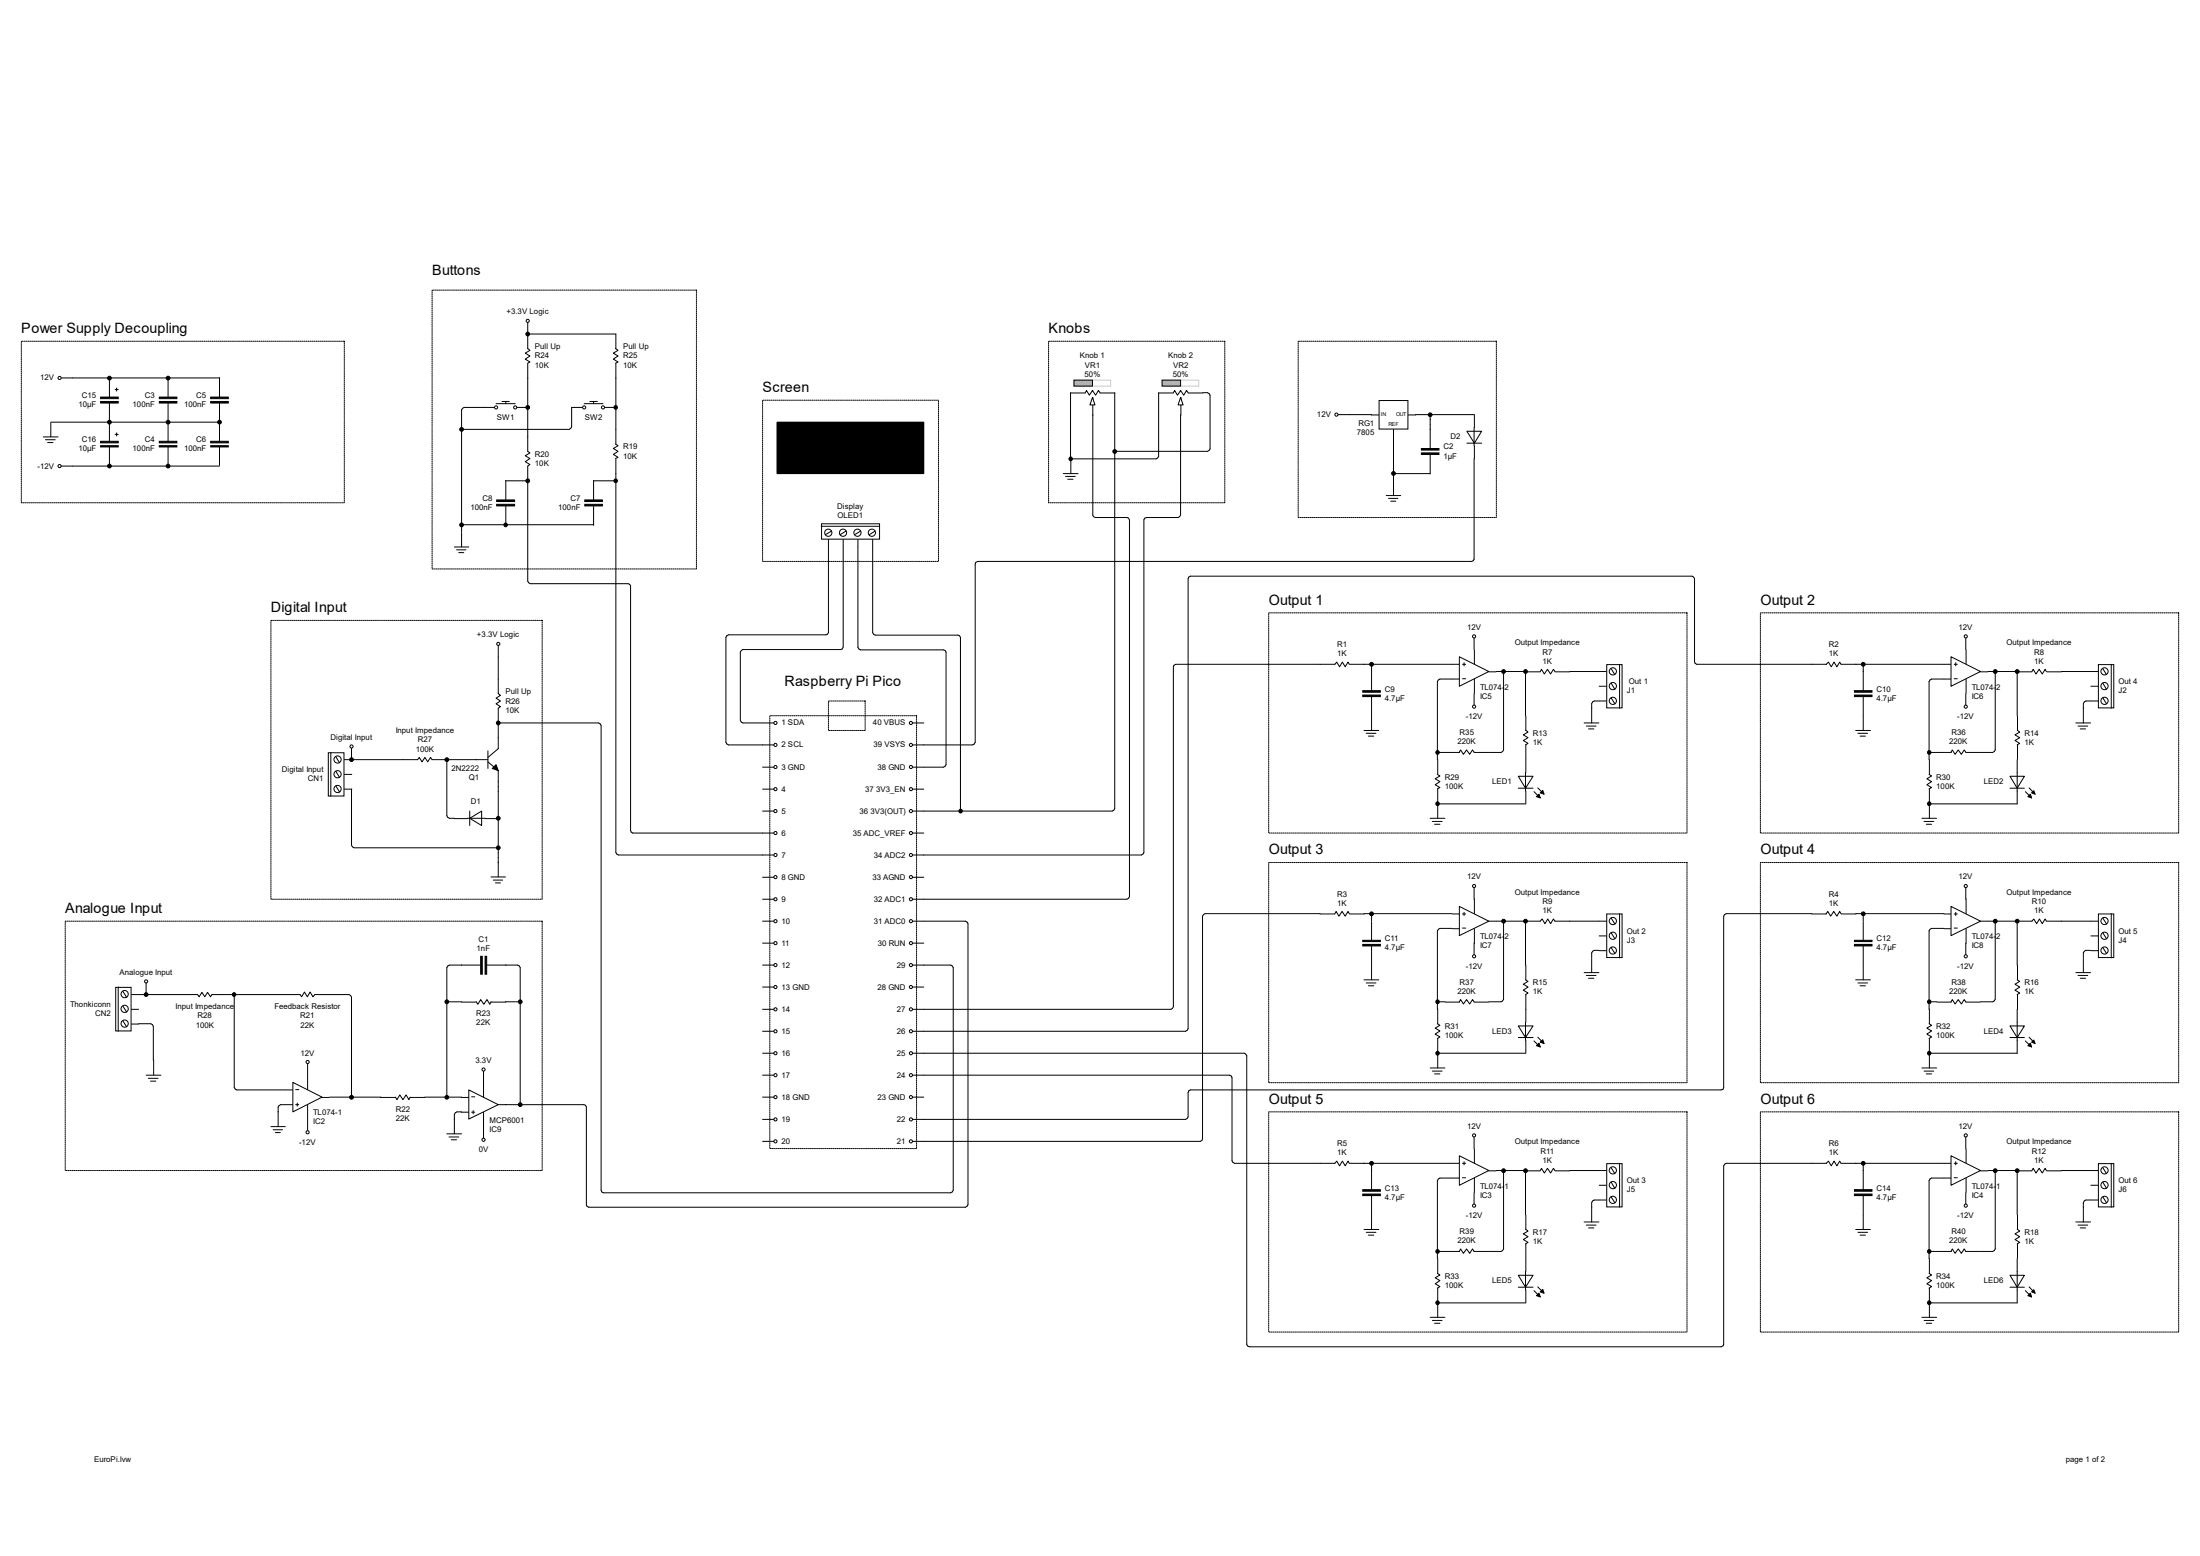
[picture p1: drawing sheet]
<svg xmlns="http://www.w3.org/2000/svg" width="297mm" height="210mm" viewBox="0 0 297 210" stroke-linecap="round" stroke-linejoin="round" font-family="sans-serif">
<g fill="none" stroke="#000" stroke-width=".14">
<path d="M58.3 39.2h35.7v37.6h-35.7zM2.9 46.1h43.6v21.8h-43.6zM103 54h23.7v21.8h-23.7zM141.6 46.1h23.8v21.8h-23.8zM175.3 46.1h26.7v23.7h-26.7zM36.6 83.7h36.6v37.7h-36.6zM67.3 99.6v1.4l-1.4 1.2M103.9 96.6h19.8v58.4h-19.8zM171.3 82.7h56.5v29.7h-56.5zM237.7 82.7h56.4v29.7h-56.4zM54.4 102.5h2l.2-.3 .4 .6 .4-.6 .3 .6 .4-.6 .2 .3h2M64.3 102.5h1.6"/>
<path d="M65.9 102.8l1.4 1.2v1.5M171.3 116.4h56.5v29.7h-56.5zM237.7 116.4h56.4v29.7h-56.4zM8.8 124.3h64.4v33.7h-64.4zM171.3 150.1h56.5v29.7h-56.5zM237.7 150.1h56.4v29.7h-56.4z"/>
</g>
<g fill="#000" stroke="#000" stroke-width=".14">
<path d="M67 103.2l.3 .8-.8-.3z"/>
<path d="M65.9 101.3v2.4z" fill-rule="evenodd"/>
</g>
<path d="M63.4 110.4l1.6-.9v1.9z" fill="#fff" stroke="#000" stroke-width=".14"/>
<g fill="none" stroke="#000" stroke-width=".14">
<path d="M67.3 93.6l.3 .3-.6 .3 .6 .4-.6 .4 .6 .4-.3 .2v1.9M67.3 87.1v1.6M67.3 91.7v1.9M46.5 106.5h1M46.5 104.5h1M46.5 102.5h1M61.3 110.5h1.8M63.4 109.5v1.9M65.5 110.5h1.8M66.3 118.4h1.9M66.6 118.8h1.3M66.9 119.2h.7"/>
<path d="M67.3 116.3v2.1"/>
</g>
<path d="M44.3 101.6h2.1v5.8h-2.1z" fill-rule="evenodd" fill="#fff" stroke="#000" stroke-width=".14"/>
<path d="M44.7 101.6v5.9" fill="none" stroke="#000" stroke-width=".14"/>
<circle cx="45.6" cy="106.5" r=".49" fill="#fff" stroke="#000" stroke-width=".14"/>
<path d="M45.3 106.1l.5 .8" fill="none" stroke="#000" stroke-width=".14"/>
<circle cx="45.6" cy="104.5" r=".49" fill="#fff" stroke="#000" stroke-width=".14"/>
<path d="M45.3 104.1l.5 .8" fill="none" stroke="#000" stroke-width=".14"/>
<circle cx="45.6" cy="102.5" r=".49" fill="#fff" stroke="#000" stroke-width=".14"/>
<g fill="none" stroke="#000" stroke-width=".14">
<path d="M103 97.6h1.6M123.1 97.6h1.6M45.3 102.2l.5 .8M103 100.5h1.6M103 103.5h1.6M103 106.5h1.6M103 109.5h1.6M103 112.4h1.6M103 115.4h1.6M103 118.4h1.6M123.1 100.5h1.6M123.1 103.5h1.6"/>
<path d="M123.1 106.5h1.6M123.1 109.5h1.6M123.1 112.4h1.6M123.1 115.4h1.6M123.1 118.4h1.6M17.7 136.2h1M17.7 138.2h1M17.7 134.2h1M103 121.4h1.6M103 124.3h1.6M103 127.3h1.6M103 130.3h1.6"/>
<path d="M103 133.2h1.6M103 136.2h1.6M103 139.2h1.6M123.1 121.4h1.6M123.1 124.3h1.6M123.1 127.3h1.6M123.1 130.3h1.6M123.1 133.2h1.6M123.1 136.2h1.6M123.1 139.2h1.6M103 142.2h1.6M103 145.1h1.6"/>
<path d="M103 148.1h1.6M103 151.1h1.6M103 154.1h1.6M123.1 142.2h1.6M123.1 145.1h1.6M123.1 148.1h1.6M123.1 151.1h1.6M123.1 154.1h1.6"/>
</g>
<path d="M15.6 133.3h2.1v5.8h-2.1z" fill-rule="evenodd" fill="#fff" stroke="#000" stroke-width=".14"/>
<path d="M16 133.2v6" fill="none" stroke="#000" stroke-width=".14"/>
<circle cx="16.8" cy="138.2" r=".49" fill="#fff" stroke="#000" stroke-width=".14"/>
<path d="M16.6 137.8l.5 .8" fill="none" stroke="#000" stroke-width=".14"/>
<circle cx="16.8" cy="136.2" r=".49" fill="#fff" stroke="#000" stroke-width=".14"/>
<path d="M16.6 135.8l.5 .8" fill="none" stroke="#000" stroke-width=".14"/>
<circle cx="16.8" cy="134.2" r=".49" fill="#fff" stroke="#000" stroke-width=".14"/>
<path d="M16.6 133.8l.5 .8M24.7 134.2h2l.2 .3 .4-.6 .3 .6 .4-.6 .4 .6 .2-.3h2M19.7 145.1h2M20 145.5h1.3M20.3 145.9h.7M20.7 143.1v2M38.6 147.1h.9M38.6 149.1h.9M41.5 145.2v2M41.5 149.1v1.9M43.5 148.1h.9" fill="none" stroke="#000" stroke-width=".14"/>
<path d="M39.5 146.1l4 2-4 2z" fill="#fff" stroke="#000" stroke-width=".14"/>
<path d="M38.5 134.2h2l.2 .3 .4-.6 .4 .6 .4-.6 .3 .6 .3-.3h2M41.5 143.5v1.6M41.5 151.1v1.6M51.4 148.1h2M53.4 148.1l.2 .3 .4-.6 .4 .6 .4-.6 .4 .6 .2-.3M55.4 148.1h2M62.3 148.1h1M62.3 150.1h1M65.3 146.1v2M65.3 150.1v2M67.3 149.1h1" fill="none" stroke="#000" stroke-width=".14"/>
<path d="M63.3 147.1l4 2-4 1.9z" fill="#fff" stroke="#000" stroke-width=".14"/>
<g fill="none" stroke="#000" stroke-width=".14">
<path d="M262.5 91.7h.9M262.5 89.7h.9M265.4 87.7v2M265.4 91.7v1.9M267.4 90.7h1M260.4 104.5l.4 .2-.7 .4 .7 .4-.7 .4 .7 .4-.4 .2M260.5 102.5v2M260.5 106.5v2M261.5 101.6h1.9M263.4 101.5l.2-.3 .3 .6 .5-.6 .4 .6 .4-.6 .2 .3M265.4 101.6h1.9M62.3 130.3h2.6"/>
<path d="M62.3 135.3h2M64.3 135.2l.2 .4 .4-.7 .4 .7 .4-.7 .4 .7 .2-.4M65.7 130.3h2.6M66.3 135.3h2M36.6 152.1h1.9M36.9 152.5h1.2M37.2 152.9h.6M37.5 150v2.1M60.3 153h2M60.6 153.5h1.3M60.9 153.8h.7M61.3 151v2"/>
<path d="M65.3 144.5v1.6M65.3 152.1v1.6"/>
</g>
<g fill="#000" stroke="#000" stroke-width=".14">
<path d="M64.9 129.1h.2v2.4h-.2z" fill-rule="evenodd"/>
<path d="M65.5 129.1h.2v2.4h-.2z" fill-rule="evenodd"/>
</g>
<path d="M263.4 88.6l4 2-4 2z" fill="#fff" stroke="#000" stroke-width=".14"/>
<path d="M265.4 86.1v1.6M265.4 93.6v1.6M282.3 90.6h1M282.3 92.6h1M282.3 94.6h1M259.5 110.4h2M259.8 110.9h1.3M260.1 111.3h.7M260.5 108.4v2" fill="none" stroke="#000" stroke-width=".14"/>
<path d="M283.3 89.7h2.1v5.8h-2.1z" fill-rule="evenodd" fill="#fff" stroke="#000" stroke-width=".14"/>
<path d="M285 89.7v5.9" fill="none" stroke="#000" stroke-width=".14"/>
<circle cx="284.1" cy="90.6" r=".49" fill="#fff" stroke="#000" stroke-width=".14"/>
<path d="M283.9 90.3l.5 .8" fill="none" stroke="#000" stroke-width=".14"/>
<circle cx="284.1" cy="92.6" r=".49" fill="#fff" stroke="#000" stroke-width=".14"/>
<path d="M283.9 92.2l.5 .8" fill="none" stroke="#000" stroke-width=".14"/>
<circle cx="284.1" cy="94.6" r=".49" fill="#fff" stroke="#000" stroke-width=".14"/>
<g fill="none" stroke="#000" stroke-width=".14">
<path d="M272.3 90.7h2M274.3 90.6l.2-.3 .4 .7 .4-.7 .4 .7 .4-.7 .2 .3M276.3 90.7h2M280.2 97.6h2M280.5 98h1.4M280.8 98.4h.8M281.3 95.5v2.1M283.9 94.2l.5 .8M260.4 138.2l.4 .2-.7 .4 .7 .3-.7 .5 .7 .4-.4 .2M260.5 136.2v2M261.5 135.3h1.9M262.5 125.3h.9"/>
<path d="M262.5 123.4h.9M263.4 135.2l.2-.3 .3 .6 .5-.6 .4 .6 .4-.6 .2 .3M265.4 135.3h1.9M265.4 121.3v2.1M265.4 125.3v2M267.4 124.3h1M260.5 140.2v2"/>
</g>
<path d="M263.4 122.3l4 2-4 2z" fill="#fff" stroke="#000" stroke-width=".14"/>
<path d="M265.4 119.8v1.6M265.4 127.3v1.6M282.3 124.3h1M282.3 126.3h1M282.3 128.3h1M259.5 144.1h2M259.8 144.6h1.3M260.1 144.9h.7M260.5 142.1v2" fill="none" stroke="#000" stroke-width=".14"/>
<path d="M283.3 123.4h2.1v5.8h-2.1z" fill-rule="evenodd" fill="#fff" stroke="#000" stroke-width=".14"/>
<path d="M285 123.3v6" fill="none" stroke="#000" stroke-width=".14"/>
<circle cx="284.1" cy="124.3" r=".49" fill="#fff" stroke="#000" stroke-width=".14"/>
<path d="M283.9 123.9l.5 .8" fill="none" stroke="#000" stroke-width=".14"/>
<circle cx="284.1" cy="126.3" r=".49" fill="#fff" stroke="#000" stroke-width=".14"/>
<path d="M283.9 125.9l.5 .8" fill="none" stroke="#000" stroke-width=".14"/>
<circle cx="284.1" cy="128.3" r=".49" fill="#fff" stroke="#000" stroke-width=".14"/>
<g fill="none" stroke="#000" stroke-width=".14">
<path d="M272.3 124.3h2l.3-.3 .4 .7 .3-.7 .4 .7 .4-.7 .2 .3M276.3 124.3h2M280.2 131.3h2M280.5 131.7h1.4M280.8 132h.8M281.3 129.4v1.9M283.9 127.9l.5 .8M262.5 159h.9M262.5 157h.9M265.4 155.1v2M265.4 159v2M267.4 158h1"/>
<path d="M260.4 171.9l.4 .2-.7 .4 .7 .3-.7 .5 .7 .4-.4 .2M260.5 169.9v2M260.5 173.9v2M261.5 168.9h1.9M263.4 168.9l.2-.3 .3 .6 .5-.6 .4 .6 .4-.6 .2 .3h1.9"/>
</g>
<path d="M263.4 156l4 2-4 2z" fill="#fff" stroke="#000" stroke-width=".14"/>
<path d="M265.4 153.4v1.6M282.3 158h1M282.3 160h1M259.5 177.8h2M259.8 178.2h1.3M260.1 178.6h.7M260.5 175.8v2M265.4 161v1.6M282.3 162h1" fill="none" stroke="#000" stroke-width=".14"/>
<path d="M283.3 157.1h2.1v5.8h-2.1z" fill-rule="evenodd" fill="#fff" stroke="#000" stroke-width=".14"/>
<path d="M285 157v5.9" fill="none" stroke="#000" stroke-width=".14"/>
<circle cx="284.1" cy="158" r=".49" fill="#fff" stroke="#000" stroke-width=".14"/>
<path d="M283.9 157.6l.5 .8" fill="none" stroke="#000" stroke-width=".14"/>
<circle cx="284.1" cy="160" r=".49" fill="#fff" stroke="#000" stroke-width=".14"/>
<path d="M283.9 159.6l.5 .8" fill="none" stroke="#000" stroke-width=".14"/>
<circle cx="284.1" cy="161.9" r=".49" fill="#fff" stroke="#000" stroke-width=".14"/>
<g fill="none" stroke="#000" stroke-width=".14">
<path d="M111.8 72.8v1M113.8 72.8v1M115.8 72.8v1M117.8 72.8v1M244.6 89.7h2M246.5 89.7l.3-.3 .4 .6 .4-.6 .4 .6 .4-.6 .1 .3M248.6 89.7h2M250.5 98.6h2M250.8 99h1.3M251.1 99.4h.7M251.5 90.6v2.6M251.5 94v2.6"/>
<path d="M251.5 96.7v1.9M244.6 123.4h2M246.5 123.3l.3-.3 .3 .7 .5-.7 .4 .7 .4-.7 .1 .3M248.6 123.4h2M250.5 132.2h2M250.8 132.7h1.3M251.1 133.1h.7M251.5 124.4v2.5M251.5 127.7v2.5M251.5 130.2v2M244.6 157h2M246.5 157l.3-.3 .4 .7 .4-.7 .4 .7 .4-.7 .1 .3"/>
<path d="M248.6 157h2M251.5 157.9v2.7M272.3 158h2M274.3 158l.2-.3 .4 .6 .4-.6 .4 .6 .4-.6 .2 .3M276.3 158h2M250.5 165.9h2M250.8 166.3h1.3M251.1 166.7h.7M251.5 161.4v2.6M251.5 164v1.9M280.2 164.9h2M280.5 165.4h1.4"/>
<path d="M280.8 165.7h.8M281.3 162.9v2M283.9 161.5l.5 .8"/>
</g>
<g fill="#000" stroke="#000" stroke-width=".14">
<path d="M250.4 93.8h2.3v.2h-2.3z" fill-rule="evenodd"/>
<path d="M250.4 93.2h2.3v.2h-2.3z" fill-rule="evenodd"/>
<path d="M250.4 127.5h2.3v.2h-2.3z" fill-rule="evenodd"/>
<path d="M250.4 126.9h2.3v.2h-2.3z" fill-rule="evenodd"/>
<path d="M250.4 161.2h2.3v.2h-2.3z" fill-rule="evenodd"/>
<path d="M250.4 160.6h2.3v.2h-2.3z" fill-rule="evenodd"/>
</g>
<path d="M110.9 70.7h7.8v2.1h-7.8z" fill-rule="evenodd" fill="#fff" stroke="#000" stroke-width=".14"/>
<path d="M110.9 71h7.8" fill="none" stroke="#000" stroke-width=".14"/>
<circle cx="111.8" cy="71.9" r=".49" fill="#fff" stroke="#000" stroke-width=".14"/>
<path d="M112.3 71.7l-.9 .5" fill="none" stroke="#000" stroke-width=".14"/>
<circle cx="113.8" cy="71.9" r=".49" fill="#fff" stroke="#000" stroke-width=".14"/>
<path d="M114.2 71.7l-.8 .5" fill="none" stroke="#000" stroke-width=".14"/>
<circle cx="115.8" cy="71.9" r=".49" fill="#fff" stroke="#000" stroke-width=".14"/>
<path d="M116.2 71.7l-.8 .5" fill="none" stroke="#000" stroke-width=".14"/>
<circle cx="117.7" cy="71.9" r=".49" fill="#fff" stroke="#000" stroke-width=".14"/>
<g fill="none" stroke="#000" stroke-width=".14">
<path d="M5.8 59h2M6.1 59.4h1.4M6.4 59.7h.8M6.9 57.1v1.9M8.2 51h1.6M14.8 51v2.6M14.8 54.4v2.6M14.8 57.1v2.5M22.7 51v2.6M22.7 54.4v2.6M22.7 57.1v2.5M8.2 62.9h1.6"/>
<path d="M14.8 60.3v2.5M22.7 60.3v2.5M118.2 71.7l-.9 .5M196.1 91.7h1M196.1 89.7h1M199.1 87.7v2M199.1 91.7v1.9M201 90.7h1M194.1 104.5l.3 .2-.6 .4 .6 .4-.6 .4 .6 .4-.3 .2M194.1 102.5v2M194.1 106.5v2M195.1 101.6h2"/>
<path d="M197 101.5l.2-.3 .4 .6 .4-.6 .4 .6 .4-.6 .2 .3M199 101.6h2"/>
</g>
<g fill="#000" stroke="#000" stroke-width=".14">
<path d="M13.6 53.6h2.4v.2h-2.4z" fill-rule="evenodd"/>
<path d="M13.6 54.2h2.4v.2h-2.4z" fill-rule="evenodd"/>
<path d="M13.6 59.6h2.4v.2h-2.4z" fill-rule="evenodd"/>
<path d="M21.5 53.6h2.4v.2h-2.4z" fill-rule="evenodd"/>
<path d="M21.5 54.2h2.4v.2h-2.4z" fill-rule="evenodd"/>
<path d="M21.5 59.6h2.4v.2h-2.4z" fill-rule="evenodd"/>
<path d="M13.6 60.2h2.4v.1h-2.4z" fill-rule="evenodd"/>
<path d="M21.5 60.2h2.4v.1h-2.4z" fill-rule="evenodd"/>
</g>
<path d="M197 88.6l4 2-4 2z" fill="#fff" stroke="#000" stroke-width=".14"/>
<path d="M199 86.1v1.6M199 93.6v1.6M215.9 90.6h1M215.9 92.6h1M215.9 94.6h1M193.1 110.4h2M193.4 110.9h1.3M193.7 111.3h.7M194.1 108.4v2" fill="none" stroke="#000" stroke-width=".14"/>
<path d="M216.9 89.7h2.1v5.8h-2.1z" fill-rule="evenodd" fill="#fff" stroke="#000" stroke-width=".14"/>
<path d="M218.7 89.7v5.9" fill="none" stroke="#000" stroke-width=".14"/>
<circle cx="217.7" cy="90.6" r=".49" fill="#fff" stroke="#000" stroke-width=".14"/>
<path d="M217.5 90.3l.5 .8" fill="none" stroke="#000" stroke-width=".14"/>
<circle cx="217.7" cy="92.6" r=".49" fill="#fff" stroke="#000" stroke-width=".14"/>
<path d="M217.5 92.2l.5 .8" fill="none" stroke="#000" stroke-width=".14"/>
<circle cx="217.7" cy="94.6" r=".49" fill="#fff" stroke="#000" stroke-width=".14"/>
<g fill="none" stroke="#000" stroke-width=".14">
<path d="M178.2 89.7h2l.3-.3 .3 .6 .4-.6 .4 .6 .4-.6 .2 .3M182.2 89.7h2M184.1 98.6h2M184.4 99h1.4M184.7 99.4h.8M185.2 90.6v2.6M185.2 94v2.6M185.2 96.7v1.9M206 90.7h1.9M207.9 90.6l.2-.3 .4 .7 .4-.7 .4 .7 .4-.7 .2 .3M209.9 90.7h2M213.9 97.6h2"/>
<path d="M214.2 98h1.3M214.5 98.4h.7M214.9 95.5v2.1M217.5 94.2l.5 .8M194.1 138.2l.3 .2-.6 .4 .6 .3-.6 .5 .6 .4-.3 .2M194.1 136.2v2M195.1 135.3h2M196.1 125.3h1M196.1 123.4h1M197 135.2l.2-.3 .4 .6 .4-.6 .4 .6 .4-.6 .2 .3M199 135.3h2M199.1 121.3v2.1"/>
<path d="M199.1 125.3v2M201 124.3h1M194.1 140.2v2"/>
</g>
<g fill="#000" stroke="#000" stroke-width=".14">
<path d="M184 93.8h2.4v.2h-2.4z" fill-rule="evenodd"/>
<path d="M184 93.2h2.4v.2h-2.4z" fill-rule="evenodd"/>
</g>
<path d="M197 122.3l4 2-4 2z" fill="#fff" stroke="#000" stroke-width=".14"/>
<path d="M199 119.8v1.6M199 127.3v1.6M215.9 124.3h1M215.9 126.3h1M215.9 128.3h1M193.1 144.1h2M193.4 144.6h1.3M193.7 144.9h.7M194.1 142.1v2" fill="none" stroke="#000" stroke-width=".14"/>
<path d="M216.9 123.4h2.1v5.8h-2.1z" fill-rule="evenodd" fill="#fff" stroke="#000" stroke-width=".14"/>
<path d="M218.7 123.3v6" fill="none" stroke="#000" stroke-width=".14"/>
<circle cx="217.7" cy="124.3" r=".49" fill="#fff" stroke="#000" stroke-width=".14"/>
<path d="M217.5 123.9l.5 .8" fill="none" stroke="#000" stroke-width=".14"/>
<circle cx="217.7" cy="126.3" r=".49" fill="#fff" stroke="#000" stroke-width=".14"/>
<path d="M217.5 125.9l.5 .8" fill="none" stroke="#000" stroke-width=".14"/>
<circle cx="217.7" cy="128.3" r=".49" fill="#fff" stroke="#000" stroke-width=".14"/>
<g fill="none" stroke="#000" stroke-width=".14">
<path d="M178.2 123.4h2M180.2 123.3l.2-.3 .4 .7 .4-.7 .4 .7 .4-.7 .2 .3M182.2 123.4h2M184.1 132.2h2M184.4 132.7h1.4M184.7 133.1h.8M185.2 124.4v2.5M185.2 127.7v2.5M185.2 130.2v2M206 124.3h1.9l.3-.3 .4 .7 .4-.7 .3 .7 .4-.7 .2 .3h2M213.9 131.3h2M214.2 131.7h1.3"/>
<path d="M214.5 132h.7M214.9 129.4v1.9M217.5 127.9l.5 .8M196.1 159h1M196.1 157h1M199.1 155.1v2M199.1 159v2M201 158h1M194.1 171.9l.3 .2-.6 .4 .6 .3-.6 .5 .6 .4-.3 .2M194.1 169.9v2M194.1 173.9v2M195.1 168.9h2"/>
<path d="M197 168.9l.2-.3 .4 .6 .4-.6 .4 .6 .4-.6 .2 .3h2"/>
</g>
<g fill="#000" stroke="#000" stroke-width=".14">
<path d="M184 127.5h2.4v.2h-2.4z" fill-rule="evenodd"/>
<path d="M184 126.9h2.4v.2h-2.4z" fill-rule="evenodd"/>
</g>
<path d="M197 156l4 2-4 2z" fill="#fff" stroke="#000" stroke-width=".14"/>
<path d="M199 153.4v1.6M215.9 158h1M215.9 160h1M193.1 177.8h2M193.4 178.2h1.3M193.7 178.6h.7M194.1 175.8v2M199 161v1.6M215.9 162h1" fill="none" stroke="#000" stroke-width=".14"/>
<path d="M216.9 157.1h2.1v5.8h-2.1z" fill-rule="evenodd" fill="#fff" stroke="#000" stroke-width=".14"/>
<path d="M218.7 157v5.9" fill="none" stroke="#000" stroke-width=".14"/>
<circle cx="217.7" cy="158" r=".49" fill="#fff" stroke="#000" stroke-width=".14"/>
<path d="M217.5 157.6l.5 .8" fill="none" stroke="#000" stroke-width=".14"/>
<circle cx="217.7" cy="160" r=".49" fill="#fff" stroke="#000" stroke-width=".14"/>
<path d="M217.5 159.6l.5 .8" fill="none" stroke="#000" stroke-width=".14"/>
<circle cx="217.7" cy="161.9" r=".49" fill="#fff" stroke="#000" stroke-width=".14"/>
<g fill="none" stroke="#000" stroke-width=".14">
<path d="M156.4 53h2M158.4 53l.2-.3 .4 .6 .4-.6 .4 .6 .4-.6 .2 .3M159.4 53.6v2.4M160.4 53h2M178.2 157h2l.3-.3 .3 .7 .4-.7 .4 .7 .4-.7 .2 .3M182.2 157h2M185.2 157.9v2.7M206 158h1.9M207.9 158l.2-.3 .4 .6 .4-.6 .4 .6 .4-.6 .2 .3M209.9 158h2M184.1 165.9h2M184.4 166.3h1.4"/>
<path d="M184.7 166.7h.8M185.2 161.4v2.6M185.2 164v1.9M213.9 164.9h2M214.2 165.4h1.3M214.5 165.7h.7M214.9 162.9v2M217.5 161.5l.5 .8"/>
</g>
<g fill="#000" stroke="#000" stroke-width=".14">
<path d="M184 161.2h2.4v.2h-2.4z" fill-rule="evenodd"/>
<path d="M184 160.6h2.4v.2h-2.4z" fill-rule="evenodd"/>
</g>
<path d="M156.9 51.3h4.9v.8h-4.9z" fill-rule="evenodd" fill="#fff" stroke="#ccc" stroke-width=".14"/>
<path d="M156.9 51.3h2.5v.8h-2.5z" fill-rule="evenodd" fill="#b2b2b2" stroke="#000" stroke-width=".14"/>
<path d="M144.5 53h2M146.5 53l.2-.3 .4 .6 .4-.6 .4 .6 .4-.6 .2 .3M147.5 53.6v2.4M148.5 53h2" fill="none" stroke="#000" stroke-width=".14"/>
<path d="M145 51.3h4.9v.8h-4.9z" fill-rule="evenodd" fill="#fff" stroke="#ccc" stroke-width=".14"/>
<path d="M145 51.3h2.5v.8h-2.5z" fill-rule="evenodd" fill="#b2b2b2" stroke="#000" stroke-width=".14"/>
<g fill="none" stroke="#000" stroke-width=".14">
<path d="M65.2 55h1.6M67 54.5h2.6M67.8 54.2h.9M68.3 54.2v.3M69.8 55h1.5M71.2 47l.3 .3-.6 .4 .6 .3-.6 .5 .6 .4-.3 .1M71.2 43.5v3.6M71.2 49.1v2M77.2 55h1.5M78.9 54.5h2.5M79.6 54.2h1M80.1 54.2v.3"/>
<path d="M81.6 55h1.5M83.1 47l.3 .3-.6 .4 .6 .3-.6 .5 .6 .4-.3 .1M83.1 45.1v2M83.1 49.1v2M185.1 56h1M188.1 58v.9M190.1 56h1M61.3 73.8h2M61.6 74.2h1.3M61.9 74.6h.7M62.3 71.9v1.9M143.6 63.9h1.9"/>
<path d="M143.8 64.3h1.4M144.1 64.7h.8M144.6 62v1.9M206 98.6l.3 .2-.6 .4 .6 .4-.6 .3 .6 .4-.3 .2M206 96.6v2M272.3 98.6l.4 .2-.7 .4 .7 .4-.7 .3 .7 .4-.4 .2M272.4 96.6v2M47.5 100.9v1.6M205 104.8h2l-1 1.6zM205 106.4h2M206 100.5v2M206 102.5v1.8"/>
<path d="M206 106.8v1.7M271.4 104.8h1.9l-1 1.6zM271.4 106.4h1.9M272.3 102.5v1.8M272.3 106.8v1.7M272.4 100.5v2M19.7 132.6v1.6M205 138.5h2l-1 1.5zM206 132.2l.3 .3-.6 .3 .6 .4-.6 .4 .6 .4-.3 .2M206 130.3v1.9M206 134.2v3.8M271.4 138.5h1.9l-1 1.5z"/>
<path d="M272.3 132.2l.4 .3-.7 .3 .7 .4-.7 .4 .7 .4-.4 .2M272.3 136.2v1.8M272.4 130.3v1.9M272.4 134.2v2M205 140h2M206 140.4v1.8M271.4 140h1.9M272.3 140.4v1.8M205 172.1h2l-1 1.6zM205 173.7h2M206 165.9l.3 .3-.6 .3 .6 .4-.6 .4 .6 .4-.3 .2M206 164v1.9"/>
<path d="M206 167.9v1.9M206 169.9v1.7M206 174.1v1.8M271.4 172.1h1.9l-1 1.6zM271.4 173.7h1.9M272.3 165.9l.4 .3-.7 .3 .7 .4-.7 .4 .7 .4-.4 .2M272.3 169.9v1.7M272.3 174.1v1.8M272.4 164v1.9M272.4 167.9v1.9"/>
</g>
<path d="M186.2 54.1h3.9v3.8h-3.9z" fill-rule="evenodd" fill="#fff" stroke="#000" stroke-width=".14"/>
<path d="M180.6 56h1.6M187.2 66.9h1.9M187.5 67.3h1.2M187.7 67.6h.7M188.1 65v1.9" fill="none" stroke="#000" stroke-width=".14"/>
<path d="M198 58.2h2l-.9 1.6z" fill="#fff" stroke="#000" stroke-width=".14"/>
<g fill="none" stroke="#000" stroke-width=".14">
<path d="M29.6 51v2.6M29.6 54.4v2.6M29.6 57.1v2.5M71.2 58.9v2l.3 .2-.6 .4 .6 .4-.6 .4 .6 .4-.3 .2v2M83.1 59.9l.3 .3-.6 .3 .6 .4-.6 .4 .6 .4-.3 .2M83.1 58v1.9M193.1 57.9v2.6M198 59.8h2M199.1 56v1.7M29.6 60.3v2.5M68.3 64.9v2.6M68.3 68.3v2.6"/>
<path d="M80.1 64.9v2.6M80.1 68.3v2.6M83.1 61.9v2M193.1 61.3v2.7M199.1 60.2v1.7M63.1 110.4h2.4"/>
</g>
<g fill="#000" stroke="#000" stroke-width=".14">
<path d="M28.4 59.6h2.4v.2h-2.4z" fill-rule="evenodd"/>
<path d="M28.4 53.6h2.4v.2h-2.4z" fill-rule="evenodd"/>
<path d="M28.4 54.2h2.4v.2h-2.4z" fill-rule="evenodd"/>
<path d="M28.4 60.2h2.4v.1h-2.4z" fill-rule="evenodd"/>
<path d="M67.1 67.5h2.4v.2h-2.4z" fill-rule="evenodd"/>
<path d="M67.1 68.1h2.4v.2h-2.4z" fill-rule="evenodd"/>
<path d="M79 67.5h2.3v.2h-2.3z" fill-rule="evenodd"/>
<path d="M79 68.1h2.3v.2h-2.3z" fill-rule="evenodd"/>
<path d="M191.9 61.1h2.4v.2h-2.4z" fill-rule="evenodd"/>
<path d="M191.9 60.5h2.4v.2h-2.4z" fill-rule="evenodd"/>
</g>
<g fill="#fff" stroke="#000" stroke-width=".14">
<circle cx="67.3" cy="86.9" r=".21"/>
<circle cx="104.7" cy="97.6" r=".21"/>
<circle cx="104.7" cy="100.5" r=".21"/>
<circle cx="104.7" cy="103.5" r=".21"/>
<circle cx="104.7" cy="106.5" r=".21"/>
<circle cx="104.7" cy="109.5" r=".21"/>
<circle cx="104.7" cy="112.4" r=".21"/>
<circle cx="104.7" cy="115.4" r=".21"/>
<circle cx="104.7" cy="118.4" r=".21"/>
<circle cx="104.7" cy="121.4" r=".21"/>
<circle cx="104.7" cy="124.3" r=".21"/>
<circle cx="104.7" cy="127.3" r=".21"/>
<circle cx="104.7" cy="130.3" r=".21"/>
<circle cx="104.7" cy="133.2" r=".21"/>
<circle cx="104.7" cy="136.2" r=".21"/>
<circle cx="104.7" cy="139.2" r=".21"/>
<circle cx="104.7" cy="142.2" r=".21"/>
<circle cx="104.7" cy="145.1" r=".21"/>
<circle cx="104.7" cy="148.1" r=".21"/>
<circle cx="104.7" cy="151.1" r=".21"/>
<circle cx="104.7" cy="154.1" r=".21"/>
<circle cx="123" cy="97.6" r=".21"/>
<circle cx="123" cy="100.5" r=".21"/>
<circle cx="123" cy="103.5" r=".21"/>
<circle cx="123" cy="106.5" r=".21"/>
<circle cx="123" cy="109.5" r=".21"/>
<circle cx="123" cy="112.4" r=".21"/>
<circle cx="123" cy="115.4" r=".21"/>
<circle cx="123" cy="118.4" r=".21"/>
<circle cx="123" cy="121.4" r=".21"/>
<circle cx="123" cy="124.3" r=".21"/>
<circle cx="123" cy="127.3" r=".21"/>
<circle cx="123" cy="130.3" r=".21"/>
<circle cx="123" cy="133.2" r=".21"/>
<circle cx="123" cy="136.2" r=".21"/>
<circle cx="123" cy="139.2" r=".21"/>
<circle cx="123" cy="142.2" r=".21"/>
<circle cx="123" cy="145.1" r=".21"/>
<circle cx="123" cy="148.1" r=".21"/>
<circle cx="123" cy="151.1" r=".21"/>
<circle cx="123" cy="154.1" r=".21"/>
</g>
<path d="M39.9 149.1h.4M39.9 147.1h.4M40.1 148.9v.4" fill="none" stroke="#000" stroke-width=".14"/>
<g fill="#fff" stroke="#000" stroke-width=".14">
<circle cx="41.5" cy="143.3" r=".21"/>
<circle cx="41.5" cy="152.8" r=".21"/>
</g>
<path d="M63.7 150.1h.4M63.7 148h.4M63.9 149.9v.4" fill="none" stroke="#000" stroke-width=".14"/>
<g fill="#fff" stroke="#000" stroke-width=".14">
<circle cx="65.3" cy="153.8" r=".21"/>
<circle cx="65.3" cy="144.4" r=".21"/>
</g>
<path d="M263.8 89.7h.4M263.8 91.6h.4M264 89.5v.4" fill="none" stroke="#000" stroke-width=".14"/>
<g fill="#fff" stroke="#000" stroke-width=".14">
<circle cx="265.4" cy="85.9" r=".21"/>
<circle cx="265.4" cy="95.4" r=".21"/>
</g>
<path d="M263.8 123.4h.4M263.8 125.3h.4M264 123.1v.5" fill="none" stroke="#000" stroke-width=".14"/>
<g fill="#fff" stroke="#000" stroke-width=".14">
<circle cx="265.4" cy="119.6" r=".21"/>
<circle cx="265.4" cy="129.1" r=".21"/>
</g>
<path d="M263.8 157h.4M263.8 159h.4M264 156.8v.4" fill="none" stroke="#000" stroke-width=".14"/>
<g fill="#fff" stroke="#000" stroke-width=".14">
<circle cx="265.4" cy="153.2" r=".21"/>
<circle cx="265.4" cy="162.7" r=".21"/>
</g>
<path d="M15.5 52.6h.5M15.5 58.6h.5M15.7 52.4v.4M15.7 58.4v.4" fill="none" stroke="#000" stroke-width=".14"/>
<g fill="#fff" stroke="#000" stroke-width=".14">
<circle cx="8" cy="51" r=".21"/>
<circle cx="8" cy="62.9" r=".21"/>
</g>
<path d="M197.4 89.7h.5M197.4 91.6h.5M197.7 89.5v.4" fill="none" stroke="#000" stroke-width=".14"/>
<g fill="#fff" stroke="#000" stroke-width=".14">
<circle cx="199" cy="85.9" r=".21"/>
<circle cx="199" cy="95.4" r=".21"/>
</g>
<path d="M197.4 123.4h.5M197.4 125.3h.5M197.7 123.1v.5" fill="none" stroke="#000" stroke-width=".14"/>
<g fill="#fff" stroke="#000" stroke-width=".14">
<circle cx="199" cy="119.6" r=".21"/>
<circle cx="199" cy="129.1" r=".21"/>
</g>
<path d="M197.4 157h.5M197.4 159h.5M197.7 156.8v.4" fill="none" stroke="#000" stroke-width=".14"/>
<g fill="#fff" stroke="#000" stroke-width=".14">
<path d="M159.4 53.6l.3 1.1h-.7z"/>
<path d="M147.5 53.6l.3 1.1h-.6z"/>
<circle cx="199" cy="153.2" r=".21"/>
<circle cx="199" cy="162.7" r=".21"/>
<circle cx="67" cy="55" r=".21"/>
<circle cx="69.6" cy="55" r=".21"/>
<circle cx="78.9" cy="55" r=".21"/>
<circle cx="81.4" cy="55" r=".21"/>
<circle cx="71.2" cy="43.3" r=".21"/>
</g>
<g fill="none" stroke="#000" stroke-width=".14">
<path d="M206 104.3v2.5M207.1 106.8l.8 .9M207.6 106.3l.8 .9M272.3 104.3v2.5M273.4 106.8l.9 .9M273.9 106.3l.8 .9M206 138v2.4M207.6 140l.8 .8M272.3 138v2.4M273.9 140l.8 .8M207.1 140.5l.8 .8M273.4 140.5l.9 .8"/>
<path d="M206 171.6v2.5M207.1 174.2l.8 .8M207.6 173.7l.8 .8M272.3 171.6v2.5M273.4 174.2l.9 .8M273.9 173.7l.8 .8"/>
</g>
<path d="M207.4 107.5l.4-.3 .1 .5zM207.9 107l.4-.3 .1 .5zM273.8 107.5l.3-.3 .2 .5zM274.6 106.7l.1 .5-.4-.2zM207.4 141.1l.4-.3 .1 .5zM207.9 140.7l.4-.4 .1 .5zM273.8 141.1l.3-.3 .2 .5zM274.3 140.7l.3-.3 .1 .4zM207.4 174.9l.4-.4 .1 .5zM207.9 174.4l.4-.4 .1 .5zM273.8 174.9l.3-.4 .2 .5zM274.6 174.1l.1 .4-.4-.1z" fill="#000" stroke="#000" stroke-width=".14"/>
<g fill="#fff" stroke="#000" stroke-width=".14">
<circle cx="19.7" cy="132.5" r=".21"/>
<circle cx="47.5" cy="100.8" r=".21"/>
<circle cx="180.4" cy="56" r=".21"/>
</g>
<g fill="none" stroke="#000" stroke-width=".14">
<path d="M6.9 57h22.7M9.8 51h19.8M65.3 55h-2.6l-.4 .3v16.5M71.2 51v8M71.2 45.1h11.9M77.2 55v2.6l-.4 .4h-14.5M83.1 51v7M104.9 57h19.8v6.9h-19.8zM144.5 53v8.9h11.6l.2-.1 .1-.2v-8.6M147.5 56v13.5l.1 .2 .3 .1h4.2l.3 .1 .1 .3v50.8l-.4 .4h-27.4M150.5 53v56.1l-.3 .4h-25.5M159.4 56v13.5l-.4 .3h-4.2l-.2 .1-.2 .2v45l-.3 .3h-29.4"/>
<path d="M162.4 53h.6l.4 .3v7.3l-.2 .2-.2 .1h-12.5M182.2 56h3M188.1 59v5.9M191.1 56h7.9M193.1 56v2M199 57.7v2.5M9.8 62.9h19.8M62.3 70.8h17.8M68.2 64.9h3v13.5l.2 .3 .2 .1h13.2l.2 .1 .1 .2v33l.1 .2 .2 .1h17.6M80.1 64.9h3M83.1 63.9v51.2l.4 .3h19.5M111.8 73.8v11.6l-.1 .2-.2 .1h-13.2l-.3 .3v14.2l.3 .3h4.7"/>
<path d="M113.8 73.8v13.5l-.1 .3-.2 .1h-13.2l-.4 .3v9.2l.4 .4h2.6M115.8 73.8v13.6l.2 .2 .2 .1h11.2l.2 .1 .1 .2v15.2l-.3 .3h-2.6M117.8 73.8v11.6l.1 .2 .3 .1h11.1l.2 .1 .2 .2v23.5M188.1 63.9h5M199 61.9v13.6l-.1 .2-.2 .1h-66.7l-.3 .1v.2v24.1l-.4 .3h-6.6M67.3 88.7v3M67.3 99.6v-2h13.5l.4 .3v62.8v.2l.2 .1h47l.2-.1 .1-.2v-30.1l-.3-.3h-3.7M111.8 94.6h5v4h-5zM178.2 89.7h-19.5l-.2 .1-.1 .2v45.9l-.1 .2-.2 .1h-33.4M184.1 89.7h11.9M185.2 89.7v.9M196 91.7h-1.6l-.3 .3v10.5"/>
<path d="M202 90.6h4v6M203 90.6v10.6l-.4 .4h-1.6M211.9 90.6h4M215.9 94.6h-.7l-.2 .1-.1 .3v.6M244.6 89.7h-15.5l-.2-.2-.1-.2v-11.2l-.4-.3h-67.7l-.2 .1-.1 .2v60.8l-.3 .3h-35.4M250.5 89.7h11.9M251.5 89.7v.9M262.4 91.7h-1.6l-.4 .3v10.5M268.4 90.6h3.9v6M269.4 90.6v10.6l-.4 .4h-1.6M278.3 90.6h3.9M282.2 94.6h-.6l-.2 .1-.1 .3v.6"/>
<path d="M47.5 102.5h6.9M47.5 106.5v7.6l.3 .3h19.5M64.3 102.5h-4v7.6l.4 .3h.6M67.3 105.5v10.9M194.1 101.6h1M194.1 108.5h11.9M260.4 101.6h1.1M260.4 108.5h11.9M18.7 134.2h6M18.7 138.2h1.7l.3 .3v4.6M30.6 134.2h7.9M31.6 134.2v12.6l.4 .3h6.5"/>
<path d="M44.5 134.2h2.6l.4 .4v13.5M60.3 135.2h2M62.3 130.3h-1.6l-.4 .3v17.5M68.2 135.2h2M68.2 130.3h1.7l.3 .3v18.5M124.8 124.3h5.5l.4 .4v37.9l-.4 .3h-50.8l-.3-.1v-.2v-13.2l-.2-.2-.2-.1h-10.6M178.2 123.3h-15.5l-.4 .4v30v.2l-.2 .2h-37.4M184.1 123.3h11.9M185.2 123.3v1M194.1 135.2h1M196 125.3h-1.6l-.3 .3v10.6M202 124.3h4v6"/>
<path d="M203 124.3v10.6l-.4 .3h-1.6M211.9 124.3h4M215.9 128.3h-.7l-.2 .1-.1 .2v.7M244.6 123.3h-11.6l-.3 .4v23.1l-.1 .2-.2 .1h-71.7l-.2 .1-.1 .2v3.3l-.3 .4h-35.4M250.5 123.3h11.9M251.5 123.3v1M260.4 135.2h1.1M262.4 125.3h-1.6l-.4 .3v10.6M268.4 124.3h3.9v6M269.4 124.3v10.6l-.4 .3h-1.6M278.3 124.3h3.9M282.2 128.3h-.6l-.2 .1-.1 .2v.7"/>
<path d="M38.5 149.1h-.6l-.2 .1-.2 .2v.7M44.5 148.1h6.9M57.4 148.1h4.9M62.3 150.1h-.6l-.2 .1-.2 .2v.7M124.7 145.1h41.3l.2 .1 .1 .3v11.2l.2 .2 .2 .1h11.5M124.7 142.2h43.3l.2 .1 .1 .2v38.9l.1 .3 .3 .1h63.7l.2-.1 .1-.3v-24l.3-.4h11.6M184.1 157h11.9M185.2 157v1M194.1 142.2h11.9M196 159h-1.6l-.3 .3v10.6M202 158h4v6M203 158v10.6l-.4 .3h-1.6"/>
<path d="M211.9 158h4M250.5 157h11.9M251.5 157v1M260.4 142.2h11.9M262.4 159h-1.6l-.4 .3v10.6M268.4 158h3.9v6M269.4 158v10.6l-.4 .3h-1.6M278.3 158h3.9M194.1 168.9h1M194.1 175.9h11.9M215.9 162h-.7l-.2 .1-.1 .2v.6M260.4 168.9h1.1"/>
<path d="M260.4 175.9h11.9M282.2 162h-.6l-.2 .1-.1 .2v.6"/>
</g>
<g fill="#000" stroke="#000" stroke-width=".14">
<circle cx="14.8" cy="51" r=".25"/>
<circle cx="14.8" cy="57" r=".25"/>
<circle cx="22.7" cy="51" r=".25"/>
<circle cx="22.7" cy="57" r=".25"/>
<circle cx="29.6" cy="57" r=".25"/>
<circle cx="62.3" cy="58" r=".25"/>
<circle cx="71.2" cy="45.1" r=".25"/>
<circle cx="71.2" cy="55" r=".25"/>
<circle cx="83.1" cy="55" r=".24"/>
<circle cx="193.1" cy="56" r=".25"/>
<circle cx="14.8" cy="62.9" r=".25"/>
<circle cx="22.7" cy="62.9" r=".25"/>
<circle cx="62.3" cy="70.8" r=".25"/>
<circle cx="68.3" cy="70.8" r=".24"/>
<circle cx="71.2" cy="64.9" r=".25"/>
<circle cx="83.1" cy="64.9" r=".24"/>
<circle cx="144.5" cy="61.9" r=".24"/>
<circle cx="150.5" cy="60.9" r=".25"/>
<circle cx="188.1" cy="63.9" r=".25"/>
<circle cx="67.3" cy="97.6" r=".25"/>
<circle cx="185.2" cy="89.7" r=".25"/>
<circle cx="203" cy="90.6" r=".25"/>
<circle cx="206" cy="90.6" r=".25"/>
<circle cx="251.5" cy="89.7" r=".25"/>
<circle cx="269.4" cy="90.6" r=".25"/>
<circle cx="272.3" cy="90.6" r=".25"/>
<circle cx="47.5" cy="102.5" r=".25"/>
<circle cx="60.3" cy="102.5" r=".25"/>
<circle cx="67.3" cy="110.4" r=".25"/>
<circle cx="67.3" cy="114.4" r=".25"/>
<circle cx="129.7" cy="109.5" r=".24"/>
<circle cx="194.1" cy="101.5" r=".24"/>
<circle cx="194.1" cy="108.5" r=".24"/>
<circle cx="260.4" cy="108.5" r=".24"/>
<circle cx="260.4" cy="101.5" r=".24"/>
<circle cx="19.7" cy="134.2" r=".25"/>
<circle cx="31.6" cy="134.2" r=".24"/>
<circle cx="60.3" cy="135.2" r=".25"/>
<circle cx="70.2" cy="135.2" r=".25"/>
<circle cx="185.2" cy="123.3" r=".25"/>
<circle cx="194.1" cy="135.2" r=".24"/>
<circle cx="203" cy="124.3" r=".25"/>
<circle cx="206" cy="124.3" r=".25"/>
<circle cx="251.5" cy="123.3" r=".25"/>
<circle cx="260.4" cy="135.2" r=".24"/>
<circle cx="269.4" cy="124.3" r=".25"/>
<circle cx="272.3" cy="124.3" r=".25"/>
<circle cx="47.5" cy="148.1" r=".25"/>
<circle cx="60.3" cy="148.1" r=".25"/>
<circle cx="70.2" cy="149.1" r=".25"/>
<circle cx="185.2" cy="157" r=".25"/>
<circle cx="194.1" cy="142.1" r=".24"/>
<circle cx="203" cy="158" r=".25"/>
<circle cx="206" cy="158" r=".25"/>
<circle cx="251.5" cy="157" r=".25"/>
<circle cx="260.4" cy="142.1" r=".24"/>
<circle cx="269.4" cy="158" r=".25"/>
<circle cx="272.3" cy="158" r=".25"/>
<circle cx="194.1" cy="168.9" r=".24"/>
<circle cx="194.1" cy="175.8" r=".24"/>
<circle cx="260.4" cy="175.8" r=".24"/>
<circle cx="260.4" cy="168.9" r=".24"/>
</g>
<path d="M104.9 57h19.8v6.9h-19.8z" fill="#000"/>
<g font-size="1.9">
<text x="58.3" y="37.1">Buttons</text>
<text x="2.9" y="45">Power Supply Decoupling</text>
<text x="141.6" y="45">Knobs</text>
<text x="103" y="52.9">Screen</text>
<text x="36.6" y="82.6">Digital Input</text>
<text x="171.3" y="81.7">Output 1</text>
<text x="237.7" y="81.7">Output 2</text>
<text x="105.9" y="92.5">Raspberry Pi Pico</text>
<text x="171.3" y="115.3">Output 3</text>
<text x="237.7" y="115.3">Output 4</text>
<text x="8.8" y="123.3">Analogue Input</text>
<text x="171.3" y="149">Output 5</text>
<text x="237.7" y="149">Output 6</text>
</g>
<g font-size="1.1">
<text x="68.4" y="42.4">+3.3V Logic</text>
<text x="72.2" y="47.2">Pull Up</text>
<text x="84.1" y="47.2">Pull Up</text>
<text x="5.4" y="51.4">12V</text>
<text x="11" y="53.7">C15</text>
<text x="19.6" y="53.7">C3</text>
<text x="26.5" y="53.7">C5</text>
<text x="72.2" y="48.4">R24</text>
<text x="72.2" y="49.7">10K</text>
<text x="84.1" y="48.4">R25</text>
<text x="84.1" y="49.7">10K</text>
<text x="145.8" y="48.4">Knob 1</text>
<text x="146.4" y="50.9">50%</text>
<text x="146.5" y="49.6">VR1</text>
<text x="157.7" y="48.4">Knob 2</text>
<text x="158.3" y="50.9">50%</text>
<text x="158.4" y="49.6">VR2</text>
<text x="10.6" y="54.9">10µF</text>
<text x="11" y="59.7">C16</text>
<text x="17.9" y="54.9">100nF</text>
<text x="19.6" y="59.7">C4</text>
<text x="24.8" y="54.9">100nF</text>
<text x="26.5" y="59.7">C6</text>
<text x="67.1" y="56.7">SW1</text>
<text x="79" y="56.7">SW2</text>
<text x="177.8" y="56.3">12V</text>
<text x="183.2" y="58.8">7805</text>
<text x="183.4" y="57.5">RG1</text>
<text x="195.8" y="59.3">D2</text>
<text x="5.1" y="63.2">-12V</text>
<text x="10.6" y="60.9">10µF</text>
<text x="17.9" y="60.9">100nF</text>
<text x="24.8" y="60.9">100nF</text>
<text x="72.2" y="61.6">R20</text>
<text x="72.2" y="62.9">10K</text>
<text x="84.1" y="60.7">R19</text>
<text x="84.1" y="61.9">10K</text>
<text x="194.9" y="60.7">C2</text>
<text x="194.9" y="61.9">1µF</text>
<text x="63.5" y="68.8">100nF</text>
<text x="65.2" y="67.6">C8</text>
<text x="75.4" y="68.8">100nF</text>
<text x="77" y="67.6">C7</text>
<text x="113" y="68.7">Display</text>
<text x="113.1" y="69.9">OLED1</text>
<text x="64.4" y="86">+3.3V Logic</text>
<text x="180.5" y="87.3">R1</text>
<text x="180.5" y="88.6">1K</text>
<text x="198.1" y="85">12V</text>
<text x="204.5" y="87.1">Output Impedance</text>
<text x="208.2" y="88.3">R7</text>
<text x="208.2" y="89.6">1K</text>
<text x="246.9" y="87.3">R2</text>
<text x="246.9" y="88.6">1K</text>
<text x="264.4" y="85">12V</text>
<text x="270.9" y="87.1">Output Impedance</text>
<text x="274.6" y="88.3">R8</text>
<text x="274.6" y="89.6">1K</text>
<text x="68.2" y="93.7">Pull Up</text>
<text x="68.2" y="95">R26</text>
<text x="186.9" y="93.3">C9</text>
<text x="186.9" y="94.6">4.7µF</text>
<text x="199.8" y="93.1">TL074-2</text>
<text x="199.8" y="94.3">IC5</text>
<text x="219.6" y="93.6">J1</text>
<text x="219.9" y="92.4">Out 1</text>
<text x="253.3" y="93.3">C10</text>
<text x="253.3" y="94.6">4.7µF</text>
<text x="266.2" y="93.1">TL074-2</text>
<text x="266.2" y="94.3">IC6</text>
<text x="286" y="92.4">Out 4</text>
<text x="286" y="93.6">J2</text>
<text x="44.6" y="99.9">Digital Input</text>
<text x="53.4" y="99">Input Impedance</text>
<text x="56.1" y="101.5">100K</text>
<text x="56.4" y="100.2">R27</text>
<text x="68.2" y="96.2">10K</text>
<text x="105.5" y="97.9">1 SDA</text>
<text x="105.5" y="100.9">2 SCL</text>
<text x="117.9" y="97.9">40 VBUS</text>
<text x="117.9" y="100.9">39 VSYS</text>
<text x="196.8" y="100.5">220K</text>
<text x="197.1" y="99.2">R35</text>
<text x="197.9" y="97.1">-12V</text>
<text x="206.9" y="99.3">R13</text>
<text x="206.9" y="100.5">1K</text>
<text x="263.1" y="100.5">220K</text>
<text x="263.4" y="99.2">R36</text>
<text x="264.2" y="97.1">-12V</text>
<text x="273.3" y="99.3">R14</text>
<text x="273.3" y="100.5">1K</text>
<text x="38.1" y="104.2">Digital Input</text>
<text x="41.6" y="105.5">CN1</text>
<text x="61" y="104.1">2N2222</text>
<text x="63.3" y="105.3">Q1</text>
<text x="105.5" y="103.9">3 GND</text>
<text x="105.5" y="106.8">4</text>
<text x="116.8" y="106.8">37 3V3_EN</text>
<text x="118.4" y="103.9">38 GND</text>
<text x="195.1" y="105.2">R29</text>
<text x="195.1" y="106.5">100K</text>
<text x="201.5" y="105.8">LED1</text>
<text x="261.4" y="105.2">R30</text>
<text x="261.4" y="106.5">100K</text>
<text x="267.8" y="105.8">LED2</text>
<text x="63.6" y="108.5">D1</text>
<text x="105.5" y="109.8">5</text>
<text x="105.5" y="112.8">6</text>
<text x="115.1" y="112.8">35 ADC_VREF</text>
<text x="116" y="109.8">36 3V3(OUT)</text>
<text x="105.5" y="115.7">7</text>
<text x="105.5" y="118.7">8 GND</text>
<text x="117.8" y="118.7">33 AGND</text>
<text x="118" y="115.7">34 ADC2</text>
<text x="198.1" y="118.7">12V</text>
<text x="264.4" y="118.7">12V</text>
<text x="105.5" y="121.7">9</text>
<text x="105.5" y="124.7">10</text>
<text x="118" y="121.7">32 ADC1</text>
<text x="118" y="124.7">31 ADC0</text>
<text x="180.5" y="121">R3</text>
<text x="180.5" y="122.3">1K</text>
<text x="204.5" y="120.8">Output Impedance</text>
<text x="208.2" y="122">R9</text>
<text x="208.2" y="123.3">1K</text>
<text x="246.9" y="121">R4</text>
<text x="246.9" y="122.3">1K</text>
<text x="270.9" y="120.8">Output Impedance</text>
<text x="274.3" y="122">R10</text>
<text x="274.6" y="123.3">1K</text>
<text x="16.1" y="131.6">Analogue Input</text>
<text x="64.3" y="128.4">1nF</text>
<text x="64.6" y="127.2">C1</text>
<text x="105.5" y="127.6">11</text>
<text x="105.5" y="130.6">12</text>
<text x="118.5" y="127.6">30 RUN</text>
<text x="121.1" y="130.6">29</text>
<text x="186.9" y="127">C11</text>
<text x="186.9" y="128.3">4.7µF</text>
<text x="197.9" y="130.7">-12V</text>
<text x="199.8" y="126.8">TL074-2</text>
<text x="199.8" y="128">IC7</text>
<text x="219.6" y="126">Out 2</text>
<text x="219.6" y="127.3">J3</text>
<text x="253.3" y="127">C12</text>
<text x="253.3" y="128.3">4.7µF</text>
<text x="264.2" y="130.7">-12V</text>
<text x="266.2" y="126.8">TL074-2</text>
<text x="266.2" y="128">IC8</text>
<text x="286" y="126">Out 5</text>
<text x="286" y="127.3">J4</text>
<text x="9.5" y="135.9">Thonkiconn</text>
<text x="12.9" y="137.2">CN2</text>
<text x="23.7" y="136.2">Input Impedance</text>
<text x="26.7" y="137.4">R28</text>
<text x="37" y="136.2">Feedback Resistor</text>
<text x="40.5" y="137.4">R21</text>
<text x="64.3" y="137.2">R23</text>
<text x="105.5" y="133.6">13 GND</text>
<text x="105.5" y="136.6">14</text>
<text x="118.4" y="133.6">28 GND</text>
<text x="121.1" y="136.6">27</text>
<text x="196.8" y="134.2">220K</text>
<text x="197.1" y="132.9">R37</text>
<text x="206.9" y="133">R15</text>
<text x="206.9" y="134.2">1K</text>
<text x="263.1" y="134.2">220K</text>
<text x="263.4" y="132.9">R38</text>
<text x="273.3" y="133">R16</text>
<text x="273.3" y="134.2">1K</text>
<text x="26.4" y="138.7">100K</text>
<text x="40.6" y="142.5">12V</text>
<text x="40.6" y="138.7">22K</text>
<text x="64.2" y="143.5">3.3V</text>
<text x="64.3" y="138.4">22K</text>
<text x="105.5" y="139.5">15</text>
<text x="105.5" y="142.5">16</text>
<text x="121.1" y="139.5">26</text>
<text x="121.1" y="142.5">25</text>
<text x="195.1" y="138.9">R31</text>
<text x="195.1" y="140.1">100K</text>
<text x="201.5" y="139.5">LED3</text>
<text x="261.4" y="138.9">R32</text>
<text x="261.4" y="140.1">100K</text>
<text x="267.8" y="139.5">LED4</text>
<text x="105.5" y="145.5">17</text>
<text x="105.5" y="148.5">18 GND</text>
<text x="118.4" y="148.5">23 GND</text>
<text x="121.1" y="145.5">24</text>
<text x="40.4" y="154.5">-12V</text>
<text x="42.3" y="150.5">TL074-1</text>
<text x="42.3" y="151.8">IC2</text>
<text x="53.4" y="150.1">R22</text>
<text x="53.4" y="151.3">22K</text>
<text x="64.6" y="155.5">0V</text>
<text x="66.1" y="151.6">MCP6001</text>
<text x="66.1" y="152.8">IC9</text>
<text x="105.5" y="151.4">19</text>
<text x="105.5" y="154.4">20</text>
<text x="121.1" y="151.4">22</text>
<text x="121.1" y="154.4">21</text>
<text x="180.5" y="154.7">R5</text>
<text x="180.5" y="156">1K</text>
<text x="198.1" y="152.4">12V</text>
<text x="204.5" y="154.5">Output Impedance</text>
<text x="208" y="155.7">R11</text>
<text x="246.9" y="154.7">R6</text>
<text x="246.9" y="156">1K</text>
<text x="264.4" y="152.4">12V</text>
<text x="270.9" y="154.5">Output Impedance</text>
<text x="274.3" y="155.7">R12</text>
<text x="186.9" y="160.7">C13</text>
<text x="186.9" y="161.9">4.7µF</text>
<text x="199.8" y="160.4">TL074-1</text>
<text x="199.8" y="161.7">IC3</text>
<text x="208.2" y="157">1K</text>
<text x="219.6" y="159.7">Out 3</text>
<text x="219.6" y="161">J5</text>
<text x="253.3" y="160.7">C14</text>
<text x="253.3" y="161.9">4.7µF</text>
<text x="266.2" y="160.4">TL074-1</text>
<text x="266.2" y="161.7">IC4</text>
<text x="274.6" y="157">1K</text>
<text x="286" y="159.7">Out 6</text>
<text x="286" y="161">J6</text>
<text x="196.8" y="167.8">220K</text>
<text x="197.1" y="166.6">R39</text>
<text x="197.9" y="164.4">-12V</text>
<text x="206.9" y="166.7">R17</text>
<text x="206.9" y="167.9">1K</text>
<text x="263.1" y="167.8">220K</text>
<text x="263.4" y="166.6">R40</text>
<text x="264.2" y="164.4">-12V</text>
<text x="273.3" y="166.7">R18</text>
<text x="273.3" y="167.9">1K</text>
<text x="195.1" y="172.6">R33</text>
<text x="195.1" y="173.8">100K</text>
<text x="201.5" y="173.2">LED5</text>
<text x="261.4" y="172.6">R34</text>
<text x="261.4" y="173.8">100K</text>
<text x="267.8" y="173.2">LED6</text>
<text x="12.7" y="197.4">EuroPi.lvw</text>
<text x="278.9" y="197.4">page 1 of 2</text>
</g>
<g font-size=".7">
<text x="186.4" y="56.1">IN</text>
<text x="187.5" y="57.5">REF</text>
<text x="188.5" y="56.1">OUT</text>
</g>
</svg>
